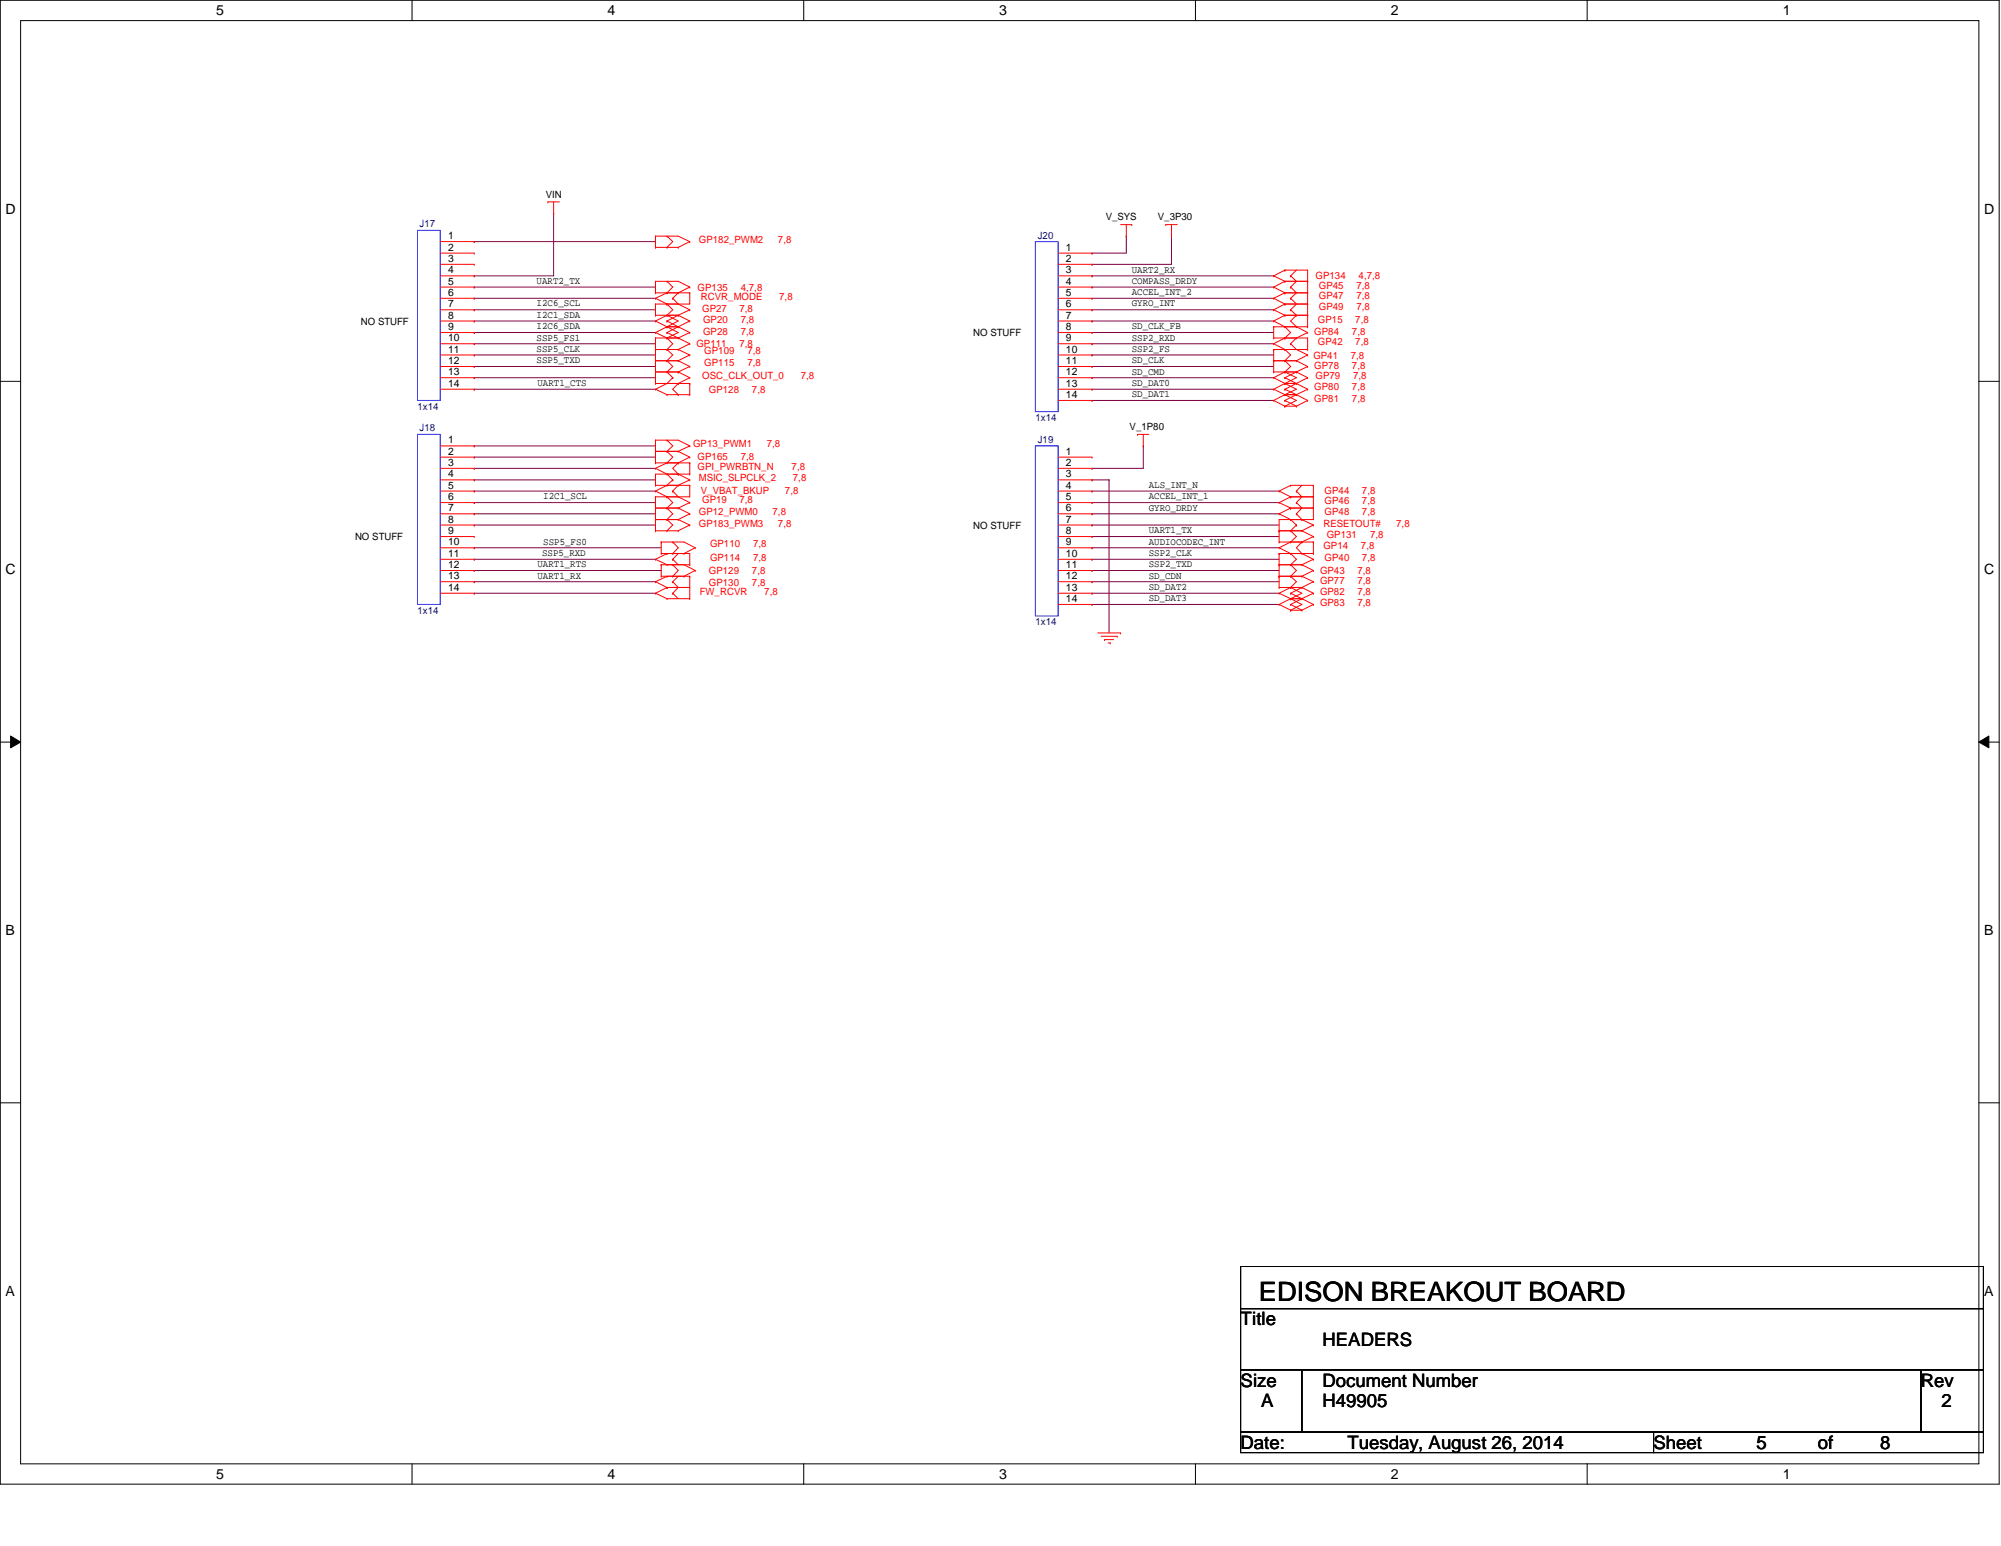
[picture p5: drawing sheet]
<svg xmlns="http://www.w3.org/2000/svg" width="279mm" height="216mm" viewBox="0 0 279 216" stroke-linecap="round" stroke-linejoin="round" font-family="sans-serif">
<path d="M0 0h279.1v207.3h-279.1zM2.9 2.9h273.4v201.5h-273.4z" fill="none" stroke="#000" stroke-width=".14"/>
<g fill="#fff">
<path d="M30.2 .4h1.1v2.2h-1.1z"/>
<path d="M30.2 204.8h1.1v2.2h-1.1z"/>
</g>
<path d="M57.5 0v2.9M57.5 204.4v2.9" fill="none" stroke="#000" stroke-width=".14"/>
<g fill="#fff">
<path d="M84.8 .4h1.1v2.2h-1.1z"/>
<path d="M84.8 204.8h1.1v2.2h-1.1z"/>
</g>
<path d="M112.2 0v2.9M112.2 204.4v2.9" fill="none" stroke="#000" stroke-width=".14"/>
<g fill="#fff">
<path d="M139.5 .4h1.1v2.2h-1.1z"/>
<path d="M139.5 204.8h1.1v2.2h-1.1z"/>
</g>
<path d="M166.9 0v2.9M166.9 204.4v2.9" fill="none" stroke="#000" stroke-width=".14"/>
<g fill="#fff">
<path d="M194.2 .4h1.1v2.2h-1.1z"/>
<path d="M194.2 204.8h1.1v2.2h-1.1z"/>
</g>
<path d="M221.6 0v2.9M221.6 204.4v2.9" fill="none" stroke="#000" stroke-width=".14"/>
<g fill="#fff">
<path d="M248.9 .4h1.1v2.2h-1.1z"/>
<path d="M248.9 204.8h1.1v2.2h-1.1z"/>
<path d="M.8 28.1h1.4v2.2h-1.4z"/>
<path d="M277 28.1h1.4v2.2h-1.4z"/>
<path d="M.8 78.4h1.4v2.2h-1.4z"/>
<path d="M277 78.4h1.4v2.2h-1.4z"/>
</g>
<path d="M0 53.3h2.9M276.3 53.3h2.8" fill="none" stroke="#000" stroke-width=".14"/>
<g fill="#fff">
<path d="M.8 128.8h1.3v2.2h-1.3z"/>
<path d="M277 128.8h1.3v2.2h-1.3z"/>
</g>
<path d="M0 103.6h2.9M1.5 102.8l1.4 .8-1.4 .8zM276.3 103.6l1.4-.8v1.6zM276.3 103.6h2.8" fill="none" stroke="#000" stroke-width=".14"/>
<path d="M1.5 102.8l1.4 .8-1.4 .8zM276.3 103.6l1.4-.8v1.6z" fill="#000"/>
<g fill="#fff">
<path d="M.8 179.2h1.3v2.2h-1.3z"/>
<path d="M277 179.2h1.3v2.2h-1.3z"/>
</g>
<path d="M0 154h2.9M276.3 154h2.8M173.2 176.9h103.7v5.9h-103.7zM173.2 182.8h103.7v8.5h-103.7zM173.2 191.3h8.6v8.7h-8.6zM173.2 200h57.7v2.9h-57.7zM181.8 191.3h86.4v8.7h-86.4zM230.9 200h46v2.9h-46zM268.2 191.3h8.7v8.7h-8.7z" fill="none" stroke="#000" stroke-width=".14"/>
<g fill="none" stroke="#800040" stroke-width=".14">
<path d="M66.2 33.7h.1M66.2 38.5h.1M66.2 33.7h25.3M77.3 29.8h.1M77.3 29.8v8.7h-11.1M152.5 38.5h.1M152.5 35.3h.1M152.5 36.9h.1M152.5 38.5h25.3M157.3 33h.1M157.3 33v2.3h-4.8M163.6 33h.1"/>
<path d="M163.6 33v3.9h-11.1M66.2 52.7h.1M66.2 54.4h.1M66.2 51.2h.1M66.2 48h.1M66.2 49.6h.1M66.2 41.7h.1M66.2 46.4h.1M66.2 43.3h.1M66.2 44.8h.1M66.2 40.1h.1M66.2 52.7h25.3"/>
<path d="M66.2 54.4h25.3M66.2 40.1h25.3M66.2 41.7h25.3M66.2 43.3h25.3M66.2 48h25.3M66.2 49.6h25.3M66.2 46.4h25.3M66.2 44.8h25.3M66.2 51.2h25.3M152.5 55.9h.1M152.5 40.1h.1M152.5 41.7h.1"/>
<path d="M152.5 43.3h.1M152.5 48h.1M152.5 49.6h.1M152.5 46.4h.1M152.5 44.8h.1M152.5 54.4h.1M152.5 52.7h.1M152.5 51.2h.1M152.5 52.7h25.3M152.5 54.4h25.3M152.5 55.9h25.3M152.5 40.1h25.3"/>
<path d="M152.5 41.7h25.3M152.5 43.3h25.3M152.5 48h25.3M152.5 49.6h25.3M152.5 46.4h25.3M152.5 44.8h25.3M152.5 51.2h25.3M66.2 79.7h.1M66.2 78.1h.1M66.2 76.5h.1M66.2 62.3h.1M66.2 70.2h.1"/>
<path d="M66.2 73.3h.1M66.2 65.4h.1M66.2 67h.1M66.2 63.8h.1M66.2 68.6h.1M66.2 71.8h.1M66.2 79.7h26.1M66.2 78.1h25.3M66.2 76.5h26.1M66.2 62.3h25.3M66.2 70.2h25.3M66.2 73.3h25.3"/>
<path d="M66.2 65.4h25.3M66.2 67h25.3M66.2 63.8h25.3M66.2 68.6h25.3M66.2 71.8h25.3M152.5 74.9h.1M152.5 68.6h.1M152.5 70.2h.1M152.5 71.8h.1M152.5 73.3h.1M152.5 76.5h.1M152.5 78.1h.1"/>
<path d="M152.5 79.7h.1M152.5 65.4h.1M152.5 67h.1M152.5 79.7h26.1M152.5 78.1h26.1M152.5 76.5h26.1M152.5 70.2h26.1M152.5 73.3h26.1M152.5 67h2.4M152.5 68.6h26.1M152.5 74.9h26.1M152.5 71.8h26.1"/>
<path d="M154.9 67h.1M154.9 67v21.4M159.6 62.3h.1M159.6 62.3v3.1h-7.1M66.2 81.2h.1M66.2 82.8h.1M66.2 81.2h25.3M66.2 82.8h25.3M152.5 82.8h.1M152.5 81.2h.1M152.5 84.4h.1M152.5 81.2h26.1"/>
<path d="M152.5 82.8h26.1M152.5 84.4h26.1"/>
</g>
<g fill="none" stroke="#f00" stroke-width=".14">
<path d="M61.5 35.3h4.7M61.5 36.9h4.7M61.5 38.5h4.7M61.5 33.7h4.7M66.2 33.7h.1M66.2 35.3h.1M66.2 36.9h.1M66.2 38.5h.1M76.5 28.2h.1M76.5 28.2h1.6M77.3 29.8h.1M77.3 28.2v1.6"/>
<path d="M91.5 33h.1M91.5 34.5h.1M91.5 39.3h.1M91.5 33v1.5M91.5 39.3v1.6M91.5 39.3h3.2l1.6 .8M91.5 33h3.2l1.6 .7M91.5 34.5h3.2M93.1 33h.1M93.1 34.5h.1M93.1 39.3h.1M93.1 33l.8 .7-.8 .8"/>
<path d="M93.1 39.3l.8 .8-.8 .8M94.7 34.5h.1M96.3 33.7h.1M96.3 33.7l-1.6 .8M147.7 35.3h4.8M147.7 36.9h4.8M147.7 38.5h4.8M152.5 35.3h.1M152.5 36.9h.1M152.5 38.5h.1M156.5 31.4h1.5M157.3 33h.1"/>
<path d="M157.3 31.4v1.6M158 31.4h.1M162.8 31.4h.1M162.8 31.4h1.6M163.6 33h.1M163.6 31.4v1.6M177.8 38.5h.1M177.8 38.5l1.6 .8M179.4 39.3h.1M179.4 37.7h.1M179.4 39.3h3.2M179.4 39.3l-1.6 .8"/>
<path d="M179.4 37.7h3.2v7.9M179.4 37.7l-1.6 .8M180.2 38.5h.1M180.2 38.5l.8 .8-.8 .8M181 37.7l-.8 .8M182.6 39.3h.1M61.5 40.1h4.7M61.5 41.7h4.7M61.5 43.3h4.7M61.5 44.8h4.7M61.5 46.4h4.7M61.5 48h4.7"/>
<path d="M61.5 49.6h4.7M61.5 51.2h4.7M61.5 52.7h4.7M61.5 54.4h4.7M66.2 40.1h.1M66.2 41.7h.1M66.2 43.3h.1M66.2 44.8h.1M66.2 46.4h.1M66.2 48h.1M66.2 49.6h.1M66.2 51.2h.1"/>
<path d="M66.2 52.7h.1M66.2 54.4h.1M91.5 54.4h.1M91.5 53.6h.1M91.5 50.4h.1M91.5 51.9h.1M91.5 47.2h.1M91.5 48.8h.1M91.5 41.7h.1M91.5 42.5h.1M91.5 44h.1M91.5 44.8h.1"/>
<path d="M91.5 46.4h.1M91.5 40.9h.1M91.5 53.6h4.8M91.5 54.4l1.6 .7M91.5 51.9h3.2M91.5 42.5v1.5M91.5 47.2v6.4M91.5 40.9h4.8M91.5 44h3.2M91.5 47.2h3.2M91.5 48.8h3.2M91.5 50.4h3.2"/>
<path d="M91.5 41.7l1.6 .8M91.5 44.8l1.6 .8M91.5 46.4l1.6 .8M93.1 55.1h.1M93.1 50.4h.1M93.1 51.9h.1M93.1 47.2h.1M93.1 48.8h.1M93.1 42.5h.1M93.1 40.9h.1M93.1 44h.1M93.1 45.6h.1"/>
<path d="M93.1 44.8h.1M93.1 46.4h.1M93.1 55.1h3.2M93.1 51.9l.8 .8M93.1 45.6h1.6M93.1 50.4l.8 .8-.8 .7M93.1 47.2l.8 .8-.8 .8M93.1 48.8l.8 .8-.8 .8M93.1 40.9l-1.6 .8M93.1 42.5l.8 .8-.8 .7M93.1 44l-1.6 .8M93.1 44l1.6 .8-1.6 .8"/>
<path d="M93.1 44.8l1.6 .8M93.1 45.6l-1.6 .8M93.1 45.6l1.6 .8-1.6 .8M93.1 46.4l1.6 .8M93.9 52.7h.1M93.9 41.7h.1M93.9 52.7l-.8 .9-1.6 .8M93.9 41.7l.8 .8 1.6 .8M94.7 53.6h.1M94.7 55.1h.1M94.7 51.9h.1M94.7 48.8h.1"/>
<path d="M94.7 50.4h.1M94.7 44h.1M94.7 45.6h.1M94.7 47.2h.1M94.7 40.9h.1M94.7 53.6l-.8 .8 .8 .7M94.7 51.9l1.6 .8M94.7 50.4l1.6 .8M94.7 47.2l1.6 .8M94.7 48.8l1.6 .8M94.7 40.9l-.8 .8M94.7 44l1.6 .8"/>
<path d="M94.7 44l-1.6 .8M94.7 45.6l1.6 .8M94.7 45.6l-1.6 .8M96.3 53.6h.1M96.3 55.1h.1M96.3 52.7h.1M96.3 51.2h.1M96.3 48h.1M96.3 49.6h.1M96.3 40.9h.1M96.3 43.3h.1M96.3 44.8h.1"/>
<path d="M96.3 46.4h.1M96.3 40.1h.1M96.3 40.9v1.6h-4.8M96.3 53.6v1.5M96.3 52.7l-1.6 .9M96.3 51.2l-1.6 .7M96.3 48l-1.6 .8M96.3 49.6l-1.6 .8M96.3 43.3l-1.6 .7M96.3 44.8l-1.6 .8M96.3 46.4l-1.6 .8M96.3 40.1l-1.6 .8"/>
<path d="M147.7 40.1h4.8M147.7 41.7h4.8M147.7 43.3h4.8M147.7 44.8h4.8M147.7 46.4h4.8M147.7 48h4.8M147.7 49.6h4.8M147.7 51.2h4.8M147.7 52.7h4.8M147.7 54.4h4.8M147.7 55.9h4.8M152.5 40.1h.1"/>
<path d="M152.5 41.7h.1M152.5 43.3h.1M152.5 44.8h.1M152.5 46.4h.1M152.5 48h.1M152.5 49.6h.1M152.5 51.2h.1M152.5 52.7h.1M152.5 54.4h.1M152.5 55.9h.1M177.8 40.1h.1M177.8 55.9h.1"/>
<path d="M177.8 41.7h.1M177.8 43.3h.1M177.8 48h.1M177.8 48.8h.1M177.8 50.4h.1M177.8 45.6h.1M177.8 47.2h.1M177.8 44.8h.1M177.8 51.9h.1M177.8 52.7h.1M177.8 54.4h.1M177.8 51.9h3.2"/>
<path d="M177.8 40.1l1.6 .8M177.8 47.2h4.8v1.6M177.8 55.9l1.6 .8M177.8 41.7l1.6 .8M177.8 43.3l1.6 .7M177.8 48.8h4.8M177.8 48l1.6 .8M177.8 50.4h3.2M177.8 45.6v1.6M177.8 48.8v3.1M177.8 45.6h4.8M177.8 44.8l1.6 .8"/>
<path d="M177.8 52.7l1.6 .9M177.8 54.4l1.6 .7M179.4 40.9h.1M179.4 56.7h.1M179.4 55.1h.1M179.4 55.9h.1M179.4 42.5h.1M179.4 44h.1M179.4 47.2h.1M179.4 48.8h.1M179.4 50.4h.1M179.4 45.6h.1"/>
<path d="M179.4 51.9h.1M179.4 53.6h.1M179.4 52.7h.1M179.4 54.4h.1M179.4 53.6h1.6M179.4 55.1h1.6M179.4 40.9h3.2M179.4 56.7h1.6M179.4 55.1l-1.6 .8M179.4 55.1l1.6 .8-1.6 .8M179.4 55.9l1.6 .8M179.4 42.5h3.2"/>
<path d="M179.4 40.9l-1.6 .8M179.4 44h3.2M179.4 42.5l-1.6 .8M179.4 47.2l-1.6 .8M179.4 48.8l.8 .8-.8 .8M179.4 45.6l.8 .8-.8 .8M179.4 44l-1.6 .8M179.4 50.4l.8 .8-.8 .7M179.4 51.9l-1.6 .8M179.4 51.9l1.6 .8-1.6 .9M179.4 52.7l1.6 .9M179.4 53.6l-1.6 .8"/>
<path d="M179.4 53.6l1.6 .8-1.6 .7M179.4 54.4l1.6 .7M180.2 40.1h.1M180.2 41.7h.1M180.2 43.3h.1M180.2 48h.1M180.2 40.1l.8 .8-.8 .8M180.2 41.7l.8 .8-.8 .8M180.2 43.3l.8 .7M180.2 48l.8 .8 1.6 .8M181 55.1h.1M181 56.7h.1"/>
<path d="M181 50.4h.1M181 47.2h.1M181 44h.1M181 45.6h.1M181 51.9h.1M181 53.6h.1M181 55.1l1.6 .8M181 55.1l-1.6 .8M181 47.2l-.8 .8M181 45.6l1.6 .8M181 44l-.8 .8 .8 .8M181 50.4l1.6 .8"/>
<path d="M181 51.9l1.6 .8M181 51.9l-1.6 .8M181 53.6l1.6 .8M181 53.6l-1.6 .8M182.6 55.9h.1M182.6 40.9h.1M182.6 42.5h.1M182.6 48.8h.1M182.6 49.6h.1M182.6 46.4h.1M182.6 44h.1M182.6 45.6h.1"/>
<path d="M182.6 51.2h.1M182.6 52.7h.1M182.6 54.4h.1M182.6 55.9l-1.6 .8M182.6 49.6l-1.6 .8M182.6 46.4l-1.6 .8M182.6 51.2l-1.6 .7M182.6 52.7l-1.6 .9M182.6 54.4l-1.6 .7M61.5 62.3h4.7M61.5 63.8h4.7M61.5 65.4h4.7"/>
<path d="M61.5 67h4.7M61.5 68.6h4.7M61.5 70.2h4.7M61.5 71.8h4.7M61.5 73.3h4.7M61.5 74.9h4.7M61.5 76.5h4.7M61.5 78.1h4.7M61.5 79.7h4.7M66.2 62.3h.1M66.2 63.8h.1M66.2 65.4h.1"/>
<path d="M66.2 67h.1M66.2 68.6h.1M66.2 70.2h.1M66.2 71.8h.1M66.2 73.3h.1M66.2 74.9h.1M66.2 76.5h.1M66.2 78.1h.1M66.2 79.7h.1M91.5 78.1h.1M91.5 71h.1M91.5 72.6h.1"/>
<path d="M91.5 69.4h.1M91.5 74.1h.1M91.5 61.5h.1M91.5 63h.1M91.5 65.4h.1M91.5 67.8h.1M91.5 68.6h.1M91.5 64.6h.1M91.5 61.5v3.1M91.5 69.4v4.7M91.5 67.8h4.8M91.5 78.1l1.6 .8"/>
<path d="M91.5 71h3.2M91.5 72.6h3.2M91.5 74.1h3.2M91.5 61.5h3.2l1.6 .8M91.5 63h3.2M91.5 64.6h4.8M91.5 65.4l1.6 .8M91.5 68.6l1.6 .8M92.3 78.9h.1M92.3 75.7h.1M92.3 77.3h.1M92.3 77.3h4v1.6"/>
<path d="M92.3 78.9h4M92.3 75.7v1.6M92.3 78.9v1.6M92.3 75.7h3.2l1.6 .8M93.1 77.3h.1M93.1 78.9h.1M93.1 71h.1M93.1 72.6h.1M93.1 69.4h.1M93.1 74.1h.1M93.1 61.5h.1M93.1 63h.1"/>
<path d="M93.1 66.2h.1M93.1 67.8h.1M93.1 64.6h.1M93.1 77.3l-1.6 .8M93.1 71l.8 .8-.8 .8M93.1 69.4l.8 .8-.8 .8M93.1 72.6l.8 .7-.8 .8M93.1 61.5l.8 .8-.8 .7M93.1 64.6l-1.6 .8M93.1 66.2l.8 .8M93.1 67.8l-1.6 .8M93.1 63l.8 .8-.8 .8"/>
<path d="M93.9 78.9h.1M93.9 78.1h.1M93.9 75.7h.1M93.9 77.3h.1M93.9 67h.1M93.9 68.6h.1M93.9 78.9l.8 .8-.8 .8M93.9 78.1l.8 .8M93.9 75.7l.8 .8-.8 .8M93.9 68.6l.8 .8 1.6 .8M93.9 67l-.8 .8M94.7 72.6h.1"/>
<path d="M94.7 71h.1M94.7 74.1h.1M94.7 63h.1M94.7 64.6h.1M94.7 66.2h.1M94.7 67.8h.1M94.7 77.3l-.8 .8M94.7 71l1.6 .8M94.7 72.6l1.6 .7M94.7 64.6l-.8 .8 .8 .8M94.7 66.2l1.6 .8M94.7 67.8l-.8 .8"/>
<path d="M94.7 63l1.6 .8M95.5 77.3h.1M95.5 78.9l1.6 .8M96.3 78.9h.1M96.3 71.8h.1M96.3 70.2h.1M96.3 73.3h.1M96.3 62.3h.1M96.3 64.6h.1M96.3 66.2h.1M96.3 67h.1M96.3 67.8h.1"/>
<path d="M96.3 63.8h.1M96.3 64.6v1.6M96.3 67.8v1.6h-4.8M96.3 66.2h-4.8v1.6M96.3 71.8l-1.6 .8M96.3 70.2l-1.6 .8M96.3 73.3l-1.6 .8M96.3 62.3l-1.6 .7M96.3 67l-1.6 .8M96.3 63.8l-1.6 .8M97.1 79.7h.1M97.1 76.5h.1"/>
<path d="M97.1 79.7l-1.6 .8M97.1 76.5l-1.6 .8M147.7 63.8h4.8M147.7 65.4h4.8M147.7 67h4.8M147.7 68.6h4.8M147.7 70.2h4.8M147.7 71.8h4.8M147.7 73.3h4.8M147.7 74.9h4.8M147.7 76.5h4.8M147.7 78.1h4.8"/>
<path d="M147.7 79.7h4.8M152.5 63.8h.1M152.5 65.4h.1M152.5 67h.1M152.5 68.6h.1M152.5 70.2h.1M152.5 71.8h.1M152.5 73.3h.1M152.5 74.9h.1M152.5 76.5h.1M152.5 78.1h.1M152.5 79.7h.1"/>
<path d="M158.8 60.7h.1M158.8 60.7h1.6M159.6 62.3h.1M159.6 60.7v1.6M178.6 68.6h.1M178.6 74.1h.1M178.6 75.7h.1M178.6 70.2h.1M178.6 71.8h.1M178.6 76.5h.1M178.6 77.3h.1M178.6 78.9h.1"/>
<path d="M178.6 78.9h3.2M178.6 68.6l1.6 .8M178.6 77.3h4.8M178.6 75.7h4.8M178.6 74.1h3.2M178.6 77.3v4.7M178.6 70.2l1.6 .8M178.6 71.8l1.6 .8M178.6 76.5l1.6 .8M180.2 69.4h.1M180.2 67.8h.1M180.2 74.1h.1"/>
<path d="M180.2 75.7h.1M180.2 71h.1M180.2 72.6h.1M180.2 77.3h.1M180.2 78.9h.1M180.2 69.4h3.2M180.2 67.8h3.2M180.2 67.8l-1.6 .8M180.2 71h3.2M180.2 74.1l.8 .8-.8 .8M180.2 69.4l-1.6 .8M180.2 71l-1.6 .8"/>
<path d="M180.2 72.6l.8 .7M180.2 75.7l-1.6 .8M180.2 77.3l.8 .8-.8 .8M180.2 78.9l.8 .8-.8 .8M181 68.6h.1M181 70.2h.1M181 71.8h.1M181 73.3h.1M181 68.6l.8 .8-.8 .8M181 70.2l.8 .8-.8 .8M181 71.8l.8 .8M181 73.3l-.8 .8"/>
<path d="M181.8 75.7h.1M181.8 72.6h.1M181.8 74.1h.1M181.8 77.3h.1M181.8 78.9h.1M181.8 67.8l-.8 .8M181.8 74.1l1.6 .8M181.8 72.6l1.6 .7M181.8 75.7l-.8 .8 .8 .8M181.8 77.3l1.6 .8M181.8 78.9l1.6 .8M183.4 67.8h.1"/>
<path d="M183.4 74.9h.1M183.4 69.4h.1M183.4 71h.1M183.4 73.3h.1M183.4 75.7h.1M183.4 77.3h.1M183.4 78.1h.1M183.4 79.7h.1M183.4 67.8v4.8h-4.8v3.1M183.4 75.7v1.6M183.4 74.9l-1.6 .8M183.4 73.3l-1.6 .8"/>
<path d="M183.4 78.1l-1.6 .8M183.4 79.7l-1.6 .8M61.5 81.2h4.7M61.5 82.8h4.7M66.2 81.2h.1M66.2 82.8h.1M91.5 82.8h.1M91.5 81.2h.1M91.5 82.8l1.6 .8M91.5 81.2l1.6 .8M92.3 80.5h.1M92.3 80.5h4"/>
<path d="M93.1 82h.1M93.1 83.6h.1M93.1 80.5h.1M93.1 82h3.2M93.1 83.6h3.2M93.1 82l-1.6 .8M93.1 80.5l-1.6 .7M93.9 82.8h.1M93.9 81.2h.1M93.9 80.5h.1M93.9 82.8l.8 .8M93.9 81.2l.8 .8-.8 .8"/>
<path d="M94.7 80.5l-.8 .7M95.5 80.5h.1M96.3 83.6h.1M96.3 80.5h.1M96.3 80.5v3.1M147.7 81.2h4.8M147.7 82.8h4.8M147.7 84.4h4.8M152.5 81.2h.1M152.5 82.8h.1M152.5 84.4h.1M153.3 88.4h3.2"/>
<path d="M153.8 88.9h2.2M154.2 89.3h.1M154.2 89.3h1.3M154.7 89.8h.3M155 89.8h.1M156 88.9h.1M156.5 88.4h.1M178.6 82.8h.1M178.6 84.4h.1M178.6 80.5h.1M178.6 82h.1M178.6 82h3.2"/>
<path d="M178.6 80.5h3.2M178.6 82.8l1.6 .8M178.6 84.4l1.6 .8M180.2 83.6h.1M180.2 82h.1M180.2 82.8h.1M180.2 85.2h.1M180.2 84.4h.1M180.2 80.5h.1M180.2 83.6h1.6M180.2 82l-1.6 .8M180.2 82l1.6 .8-1.6 .8"/>
<path d="M180.2 82.8l1.6 .8M180.2 85.2h1.6M180.2 83.6l-1.6 .8M180.2 83.6l1.6 .8-1.6 .8M180.2 84.4l1.6 .8M180.2 80.5l.8 .7-.8 .8M181.8 82h.1M181.8 83.6h.1M181.8 85.2h.1M181.8 80.5h.1M181.8 82l1.6 .8M181.8 82l-1.6 .8"/>
<path d="M181.8 83.6l1.6 .8M181.8 83.6l-1.6 .8M181.8 80.5l1.6 .7M183.4 82.8h.1M183.4 84.4h.1M183.4 81.2h.1M183.4 82.8l-1.6 .8M183.4 84.4l-1.6 .8M183.4 81.2l-1.6 .8"/>
</g>
<path d="M58.3 32.2h3.2v23.7h-3.2zM144.6 33.7h3.1v23.8h-3.1zM58.3 60.7h3.2v23.7h-3.2zM144.6 62.3h3.1v23.7h-3.1z" fill="none" stroke="#00f" stroke-width=".14"/>
<text font-size="3.7" x="175.8" y="181.7">EDISON BREAKOUT BOARD</text>
<g font-size="2.6">
<text x="173.2" y="185.1">Title</text>
<text x="184.7" y="187.9">HEADERS</text>
<text x="173.2" y="193.6">Size</text>
<text x="176.1" y="196.5">A</text>
<text x="184.7" y="193.6">Document Number</text>
<text x="184.7" y="196.5">H49905</text>
<text x="268.2" y="193.6">Rev</text>
<text x="271.1" y="196.5">2</text>
<text x="173.2" y="202.3">Date:</text>
<text x="188.1" y="202.3">Tuesday, August 26, 2014</text>
<text x="230.9" y="202.3">Sheet</text>
<text x="245.3" y="202.3">5</text>
<text x="253.8" y="202.3">of</text>
<text x="262.6" y="202.3">8</text>
</g>
<g font-size="2">
<text x="30.2" y="2.2">5</text>
<text x="84.8" y="2.2">4</text>
<text x="139.5" y="2.2">3</text>
<text x="194.2" y="2.2">2</text>
<text x="248.9" y="2.2">1</text>
<text x=".8" y="29.8">D</text>
<text x="277" y="29.8">D</text>
<text x=".8" y="80.2">C</text>
<text x="277" y="80.2">C</text>
<text x=".8" y="130.6">B</text>
<text x="277" y="130.6">B</text>
<text x=".8" y="181">A</text>
<text x="277" y="181">A</text>
<text x="30.2" y="206.5">5</text>
<text x="84.8" y="206.5">4</text>
<text x="139.5" y="206.5">3</text>
<text x="194.2" y="206.5">2</text>
<text x="248.9" y="206.5">1</text>
</g>
<g font-size="1.4">
<text x="76.2" y="27.6">VIN</text>
<text x="62.6" y="33.4">1</text>
<text x="62.6" y="35">2</text>
<text x="148.8" y="35">1</text>
<text x="154.4" y="30.8">V_SYS</text>
<text x="161.7" y="30.8">V_3P30</text>
<text x="62.6" y="36.6">3</text>
<text x="62.6" y="38.2">4</text>
<text x="62.6" y="39.8">5</text>
<text x="62.6" y="41.3">6</text>
<text x="74.9" y="39.7">UART2_TX</text>
<text x="148.8" y="36.6">2</text>
<text x="148.8" y="38.2">3</text>
<text x="148.8" y="39.8">4</text>
<text x="148.8" y="41.3">5</text>
<text x="158" y="41.2">ACCEL_INT_2</text>
<text x="158" y="39.7">COMPASS_DRDY</text>
<text x="158" y="38.1">UART2_RX</text>
<text x="50.4" y="45.3">NO STUFF</text>
<text x="62.6" y="42.9">7</text>
<text x="62.6" y="44.5">8</text>
<text x="62.6" y="46.1">9</text>
<text x="62.6" y="47.7">10</text>
<text x="74.9" y="44.4">I2C1_SDA</text>
<text x="74.9" y="42.8">I2C6_SCL</text>
<text x="74.9" y="46">I2C6_SDA</text>
<text x="74.9" y="47.6">SSP5_FS1</text>
<text x="135.9" y="46.9">NO STUFF</text>
<text x="148.8" y="42.9">6</text>
<text x="148.8" y="44.5">7</text>
<text x="148.8" y="46.1">8</text>
<text x="148.8" y="47.7">9</text>
<text x="158" y="42.8">GYRO_INT</text>
<text x="158" y="47.6">SSP2_RXD</text>
<text x="158" y="46">SD_CLK_FB</text>
<text x="62.6" y="49.2">11</text>
<text x="62.6" y="50.8">12</text>
<text x="62.6" y="52.4">13</text>
<text x="74.9" y="49.1">SSP5_CLK</text>
<text x="74.9" y="50.7">SSP5_TXD</text>
<text x="75.1" y="53.9">UART1_CTS</text>
<text x="148.8" y="49.2">10</text>
<text x="148.8" y="50.8">11</text>
<text x="148.8" y="52.4">12</text>
<text x="158" y="49.1">SSP2_FS</text>
<text x="158" y="50.7">SD_CLK</text>
<text x="158" y="52.3">SD_CMD</text>
<text x="158" y="53.9">SD_DAT0</text>
<text x="62.6" y="54">14</text>
<text x="148.8" y="54">13</text>
<text x="148.8" y="55.6">14</text>
<text x="158" y="55.5">SD_DAT1</text>
<text x="62.6" y="61.9">1</text>
<text x="62.6" y="63.5">2</text>
<text x="62.6" y="65.1">3</text>
<text x="148.8" y="63.5">1</text>
<text x="148.8" y="65.1">2</text>
<text x="157.7" y="60.1">V_1P80</text>
<text x="62.6" y="66.7">4</text>
<text x="62.6" y="68.2">5</text>
<text x="62.6" y="69.8">6</text>
<text x="62.6" y="71.4">7</text>
<text x="75.9" y="69.7">I2C1_SCL</text>
<text x="148.8" y="66.7">3</text>
<text x="148.8" y="68.2">4</text>
<text x="148.8" y="69.8">5</text>
<text x="148.8" y="71.4">6</text>
<text x="160.4" y="69.7">ACCEL_INT_1</text>
<text x="160.4" y="68.2">ALS_INT_N</text>
<text x="160.4" y="71.3">GYRO_DRDY</text>
<text x="49.6" y="75.4">NO STUFF</text>
<text x="62.6" y="73">8</text>
<text x="62.6" y="74.6">9</text>
<text x="62.6" y="76.2">10</text>
<text x="62.6" y="77.8">11</text>
<text x="75.7" y="77.6">SSP5_RXD</text>
<text x="75.9" y="76.1">SSP5_FS0</text>
<text x="135.9" y="73.9">NO STUFF</text>
<text x="148.8" y="73">7</text>
<text x="148.8" y="74.6">8</text>
<text x="148.8" y="76.2">9</text>
<text x="148.8" y="77.8">10</text>
<text x="160.4" y="76.1">AUDIOCODEC_INT</text>
<text x="160.4" y="77.6">SSP2_CLK</text>
<text x="160.4" y="74.5">UART1_TX</text>
<text x="62.6" y="79.3">12</text>
<text x="62.6" y="80.9">13</text>
<text x="62.6" y="82.5">14</text>
<text x="75.1" y="80.8">UART1_RX</text>
<text x="75.1" y="79.2">UART1_RTS</text>
<text x="148.8" y="79.3">11</text>
<text x="148.8" y="80.9">12</text>
<text x="148.8" y="82.5">13</text>
<text x="160.4" y="80.8">SD_CDN</text>
<text x="160.4" y="82.4">SD_DAT2</text>
<text x="160.4" y="84">SD_DAT3</text>
<text x="160.4" y="79.2">SSP2_TXD</text>
<text x="148.8" y="84.1">14</text>
</g>
<g font-size="1.4" fill="#000080">
<text x="58.6" y="31.7">J17</text>
<text x="144.9" y="33.3">J20</text>
<text x="58.3" y="57.2">1x14</text>
<text x="144.6" y="58.8">1x14</text>
<text x="58.6" y="60.2">J18</text>
<text x="144.9" y="61.8">J19</text>
<text x="58.3" y="85.7">1x14</text>
<text x="144.6" y="87.3">1x14</text>
</g>
<g font-size="1.4" fill="#f00">
<text x="97.6" y="34">GP182_PWM2</text>
<text x="108.6" y="34">7,8</text>
<text x="97.4" y="40.6">GP135</text>
<text x="97.9" y="41.9">RCVR_MODE</text>
<text x="103.4" y="40.6">4,7,8</text>
<text x="108.8" y="41.9">7,8</text>
<text x="183.7" y="39">GP134</text>
<text x="184.1" y="40.4">GP45</text>
<text x="184.1" y="41.7">GP47</text>
<text x="189.4" y="40.4">7,8</text>
<text x="189.4" y="41.7">7,8</text>
<text x="189.7" y="39">4,7,8</text>
<text x="98" y="43.6">GP27</text>
<text x="98.2" y="45">GP20</text>
<text x="98.2" y="46.8">GP28</text>
<text x="103.3" y="43.6">7,8</text>
<text x="103.4" y="45">7,8</text>
<text x="103.4" y="46.8">7,8</text>
<text x="183.5" y="46.8">GP84</text>
<text x="184" y="45">GP15</text>
<text x="184.1" y="43.3">GP49</text>
<text x="188.8" y="46.8">7,8</text>
<text x="189.2" y="45">7,8</text>
<text x="189.4" y="43.3">7,8</text>
<text x="97.2" y="48.5">GP111</text>
<text x="98" y="53">OSC_CLK_OUT_0</text>
<text x="98.3" y="51.1">GP115</text>
<text x="98.3" y="49.5">GP109</text>
<text x="103.3" y="48.5">7,8</text>
<text x="104.4" y="51.1">7,8</text>
<text x="104.4" y="49.5">7,8</text>
<text x="111.8" y="53">7,8</text>
<text x="183.4" y="50.1">GP41</text>
<text x="183.5" y="51.5">GP78</text>
<text x="183.7" y="53">GP79</text>
<text x="184" y="48.2">GP42</text>
<text x="188.6" y="50.1">7,8</text>
<text x="188.8" y="51.5">7,8</text>
<text x="188.9" y="53">7,8</text>
<text x="189.2" y="48.2">7,8</text>
<text x="99" y="54.9">GP128</text>
<text x="105" y="54.9">7,8</text>
<text x="183.5" y="56.1">GP81</text>
<text x="183.5" y="54.5">GP80</text>
<text x="188.8" y="56.1">7,8</text>
<text x="188.8" y="54.5">7,8</text>
<text x="96.8" y="62.4">GP13_PWM1</text>
<text x="97.4" y="65.6">GPI_PWRBTN_N</text>
<text x="97.4" y="64.2">GP165</text>
<text x="103.4" y="64.2">7,8</text>
<text x="107.1" y="62.4">7,8</text>
<text x="110.5" y="65.6">7,8</text>
<text x="97.6" y="72">GP12_PWM0</text>
<text x="97.6" y="67.2">MSIC_SLPCLK_2</text>
<text x="97.9" y="69">V_VBAT_BKUP</text>
<text x="98" y="70.2">GP19</text>
<text x="103.3" y="70.2">7,8</text>
<text x="107.9" y="72">7,8</text>
<text x="109.6" y="69">7,8</text>
<text x="110.7" y="67.2">7,8</text>
<text x="185" y="69">GP44</text>
<text x="185" y="70.4">GP46</text>
<text x="185" y="72">GP48</text>
<text x="190.2" y="69">7,8</text>
<text x="190.2" y="70.4">7,8</text>
<text x="190.2" y="72">7,8</text>
<text x="97.6" y="73.5">GP183_PWM3</text>
<text x="99.1" y="76.4">GP110</text>
<text x="105.2" y="76.4">7,8</text>
<text x="108.6" y="73.5">7,8</text>
<text x="184.8" y="73.5">RESETOUT#</text>
<text x="184.8" y="76.7">GP14</text>
<text x="185.3" y="75.1">GP131</text>
<text x="190" y="76.7">7,8</text>
<text x="191.3" y="75.1">7,8</text>
<text x="194.9" y="73.5">7,8</text>
<text x="97.7" y="83.1">FW_RCVR</text>
<text x="99" y="81.8">GP130</text>
<text x="99" y="80.2">GP129</text>
<text x="99.1" y="78.3">GP114</text>
<text x="105" y="81.8">7,8</text>
<text x="105" y="80.2">7,8</text>
<text x="105.2" y="78.3">7,8</text>
<text x="106.7" y="83.1">7,8</text>
<text x="184.3" y="83.1">GP82</text>
<text x="184.3" y="81.6">GP77</text>
<text x="184.3" y="80.2">GP43</text>
<text x="185" y="78.3">GP40</text>
<text x="189.5" y="83.1">7,8</text>
<text x="189.5" y="81.6">7,8</text>
<text x="189.5" y="80.2">7,8</text>
<text x="190.2" y="78.3">7,8</text>
<text x="184.3" y="84.6">GP83</text>
<text x="189.5" y="84.6">7,8</text>
</g>
</svg>
